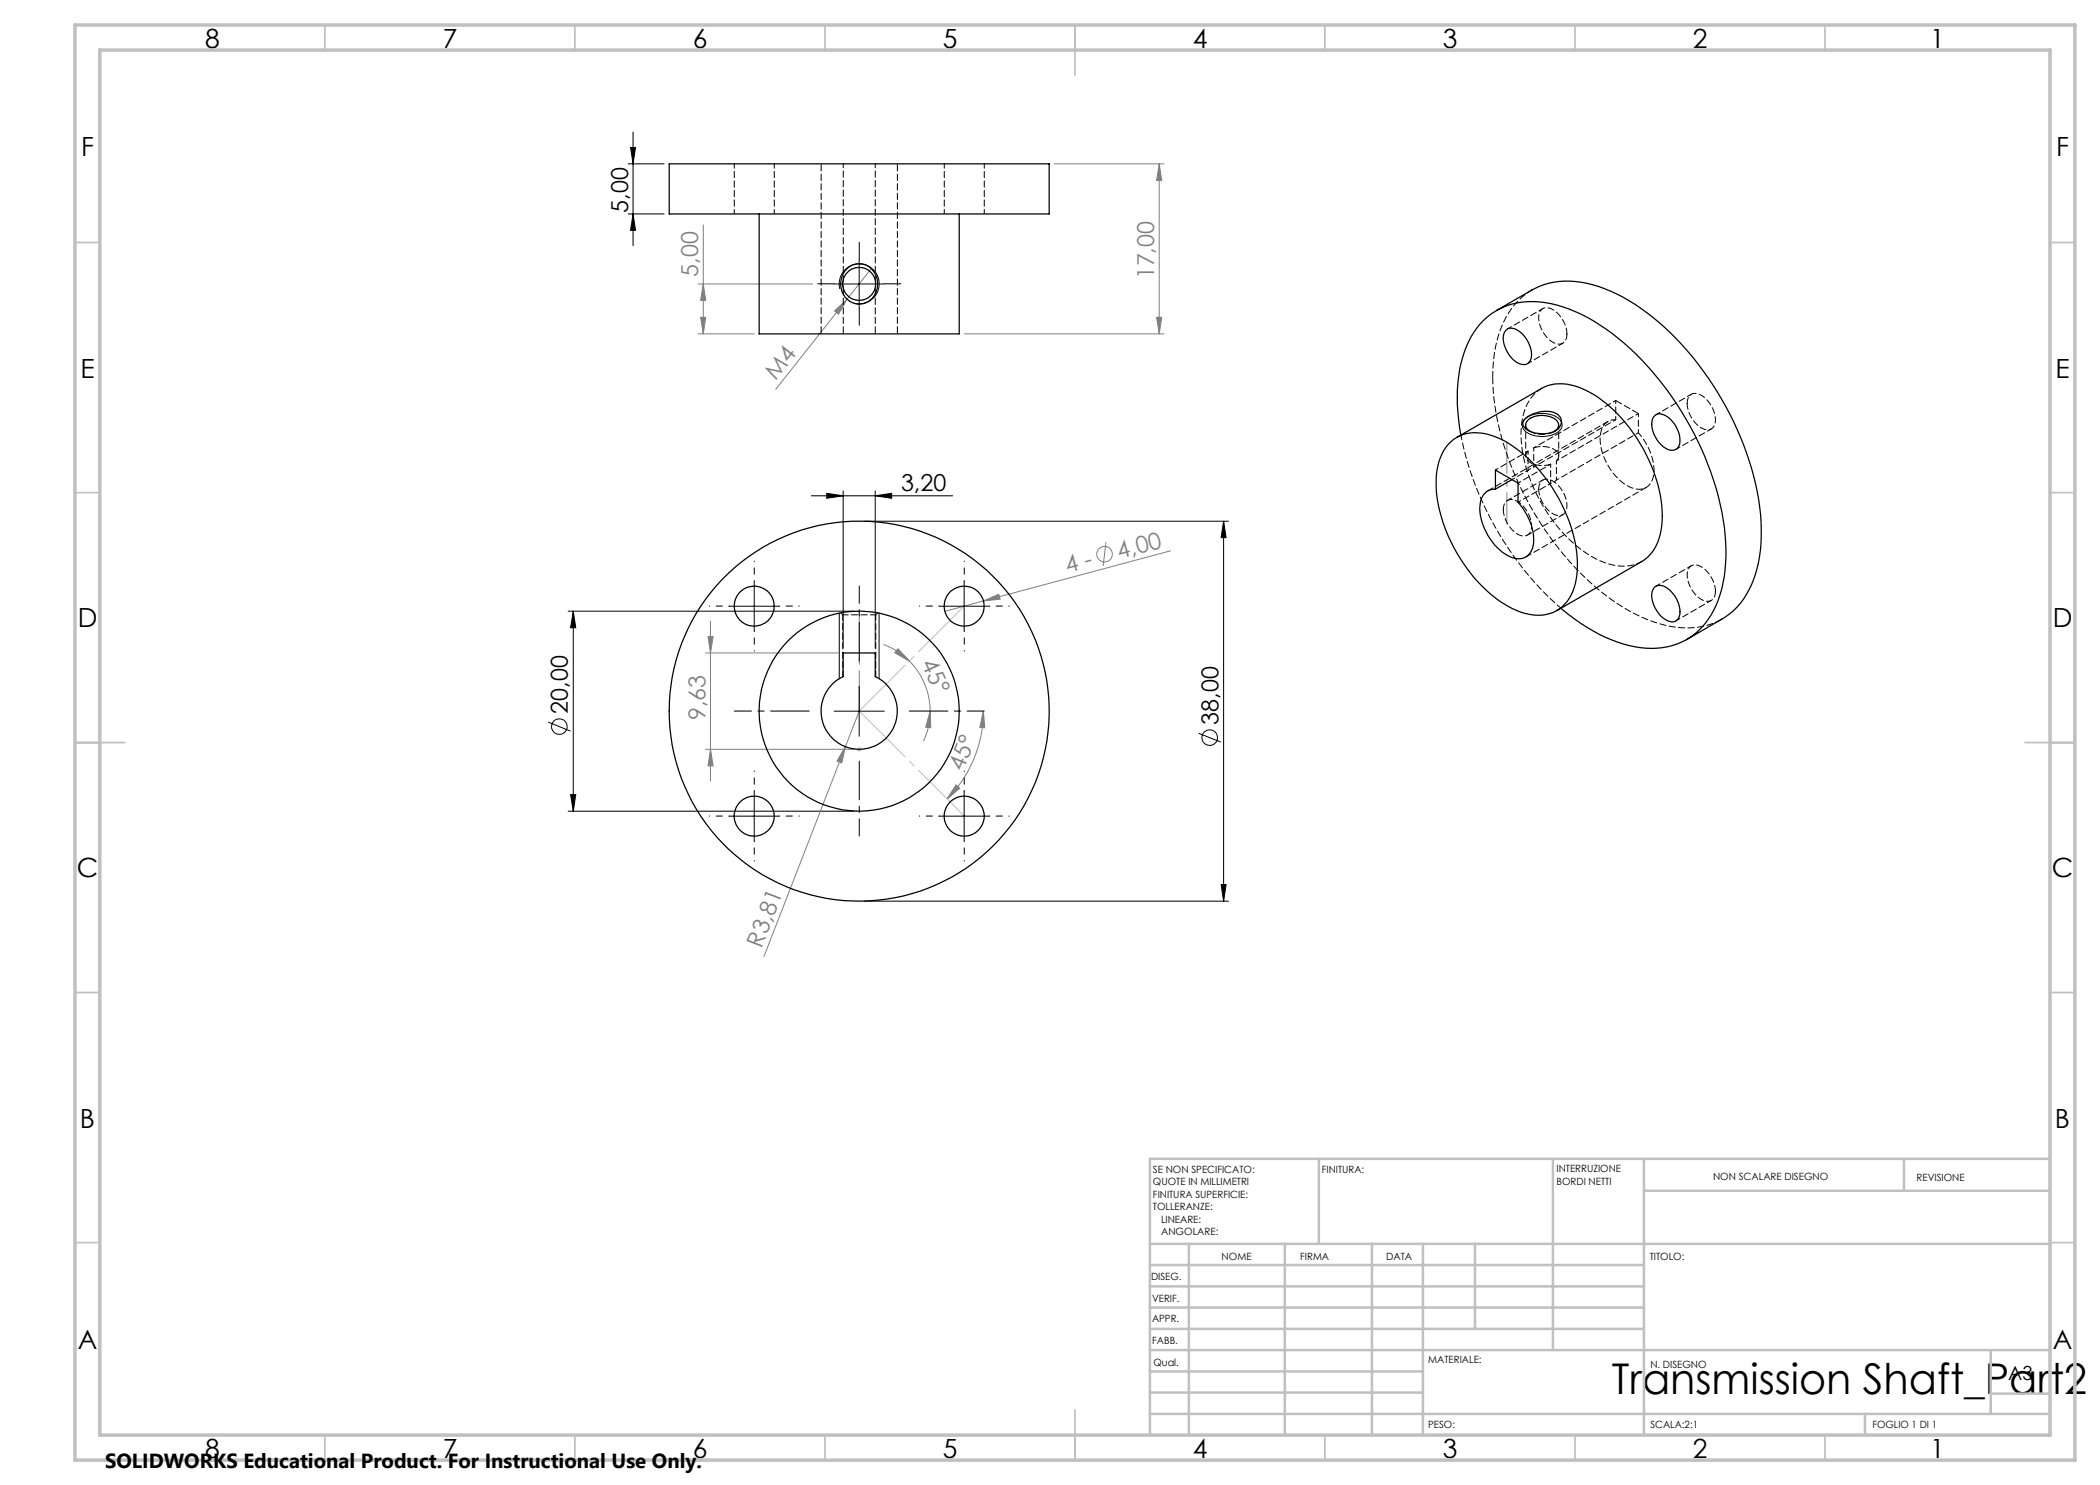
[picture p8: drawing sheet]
<svg xmlns="http://www.w3.org/2000/svg" width="420mm" height="297mm" viewBox="0 0 420 297" stroke-linecap="round" stroke-linejoin="round" font-family="sans-serif">
<g fill="none" stroke="#000" stroke-width=".2">
<path d="M125.6 32.8h7.2M126.1 29.5h1l-.5 3.3zM126.6 26.4v22.7M125.6 42.8h7.2M126.6 42.8l.5 3.3h-1zM166.8 56.8h10M168 57.8a4 4 0 0 1 3.4-5 4 4 0 0 1 4.4 4.3 4 4 0 0 1-5 3.5M171.8 51.8v10M162.3 99.2h28.2M165.3 98.7l3.3 .5-3.3 .5zM168.6 98.2v31.4M175 99.2l3.3-.5v1z"/>
<path d="M175 98.2v31.4M305 83.7a5.7 5.7 0 0 1 7.1 .3 1.73 1.73 0 0 1-1.1 2.7 5.8 5.8 0 0 1-6.2-.7 1.55 1.55 0 0 1 .2-2.3zM150.8 116.2v10M172.8 104.2h72.9M192.8 116.2v10M244.7 104.2v76M244.7 104.2l.5 3.3h-1zM113.6 122.2h57.3M114.7 122.2v40M114.7 122.2l.4 3.4h-1zM145.8 121.2h10M167.9 122.6v13.1"/>
<path d="M171.8 137.2v10M175.8 122.6v13.1M187.9 121.2h9.9M109.6 144.4l4.5 1.8M114.1 158.9h1l-.4 3.3zM150.8 158.2v10M166.8 142.2h10M192.8 158.2v10M239.7 146.6l4.5 1.8M113.6 162.2h57.3M145.8 163.2h10M187.9 163.2h9.9"/>
<path d="M244.2 176.9h1l-.5 3.3zM172.8 180.2h72.9"/>
<circle cx="111.9" cy="145.3" r="1.55"/>
<circle cx="241.9" cy="147.5" r="1.56"/>
</g>
<g fill="none" stroke="#808080" stroke-width=".2">
<path d="M210.8 32.8h22M231.8 32.8v34M231.8 32.8l.5 3.3h-1zM139.6 56.8h22.9M140.7 56.8l.4 3.3h-1zM140.7 45v21.8M174.3 53.7l-19.1 24.2M139.6 66.8h11.2M140.1 63.5h1l-.4 3.3zM166.9 62.2l2.5-2.3-1.7 2.9zM192.8 66.8h40M231.3 63.5h1l-.5 3.3z"/>
<path d="M221.2 108.5l-.6 4.7M234.1 110.2l-37.4 10M141.1 130.6h26.5M141.6 127.3h1l-.5 3.3zM142.1 124.2v32M176.7 128.9a13.3 13.3 0 0 1 5.2 3.3M179.6 129.7l2.3 2.5-2.9-1.6zM181.9 132.2a14.2 14.2 0 0 1 4.1 10M196.7 120.2l3-1.4 .3 1zM196.7 120.2l-7.7 2.1M141.1 149.9h29.8M142.1 149.9l.5 3.3h-1z"/>
<path d="M169.1 149.3l-.8 3.3-.9-.4zM169.1 149.3l-16.3 42M171.8 142.2l-2.7 7.1M186 142.2l.2 3.4-1.1-.2zM186 142.2a14.2 14.2 0 0 1-1.3 6M191.2 157l.7 .7-2.5 2.1zM196.7 142.2l.3 3.4-1-.1zM196.7 142.2a25 25 0 0 1-7.3 17.6"/>
<circle cx="220.9" cy="110.9" r="1.56"/>
</g>
<path d="M171.3 149.9h1M171.5 149.5l.7 .7M171.8 149.4v1M172.2 149.5l-.7 .7" fill="none" stroke="#c0c0c0" stroke-width=".2"/>
<path d="M171.9 142.2l21 21M171.9 142.2l21-21" fill="none" stroke="#c0c0c0" stroke-width=".2" stroke-dasharray="15.2 1.3 1.3 1.3" stroke-dashoffset="2.3"/>
<g fill="none" stroke="#c0c0c0" stroke-width=".35">
<path d="M65 5v5M115 5v5M165 5v5M215 5v10M265 5v5M315 5v5M365 5v5M15 48.5h5M410 48.5h5M15 98.5h5M410 98.5h5M15 148.5h10"/>
<path d="M405 148.5h10M15 198.5h5M410 198.5h5M15 248.5h5M410 248.5h5M65 287v5M115 287v5M165 287v5M215 282v10M265 287v5M315 287v5M365 287v5"/>
</g>
<g fill="none" stroke="#c0c0c0" stroke-width=".5">
<path d="M263.8 231.8v17M310.6 231.8v38.2M328.8 231.8v55.2M328.8 238.2h81.2M380.8 231.8v6.4M410 231.8h-180v55.2M230 248.8h180M230 257.3h98.8M230 253h98.8M237.8 248.8v38.2M257 248.8v38.2M274.4 248.8v38.2"/>
<path d="M284.6 248.8v38.2M295 248.8v17M230 265.8h98.8M230 261.5h98.8M230 278.5h54.6M230 274.3h54.6M230 270h180M398.1 270v12.8M398.1 278.7h11.9M230 282.8h180M373 282.8v4.2"/>
</g>
<path d="M15 5h400v287h-400zM20 10h390v277h-390z" fill="none" stroke="#c0c0c0" stroke-width=".7"/>
<path d="M171.9 122.2v20" fill="none" stroke="#808080" stroke-width=".2" stroke-dasharray="15.2 1.3 1.3 1.3" stroke-dashoffset="7.1"/>
<path d="M301.4 88.4v16.4" fill="none" stroke="#808080" stroke-width=".2" stroke-dasharray="15.2 1.3 1.3 1.3" stroke-dashoffset="9"/>
<path d="M166.9 56.8h-3.3M171.9 51.8v-3.3M176.9 56.8h3.3M171.9 61.8v3.3" fill="none" stroke="#000" stroke-width=".2" stroke-dasharray="15.2 1.3 1.3 1.3"/>
<path d="M171.9 132.2v-15M161.9 142.2h-15M171.9 152.2v15M181.9 142.2h15" fill="none" stroke="#000" stroke-width=".2" stroke-dasharray="15.2 1.3 1.3 1.3" stroke-dashoffset="7.5"/>
<g fill="none" stroke="#000" stroke-width=".2" stroke-dasharray="15.2 1.3 1.3 1.3" stroke-dashoffset="15.1">
<path d="M150.9 116.2v-4M192.9 116.2v-4M145.9 121.2h-4M150.9 126.2v4M155.9 121.2h4M187.9 121.2h-4M192.9 126.2v4M197.9 121.2h4M150.9 158.2v-4M192.9 158.2v-4M145.9 163.2h-4M150.9 168.2v4"/>
<path d="M155.9 163.2h4M187.9 163.2h-4M192.9 168.2v4M197.9 163.2h4"/>
</g>
<g fill="#808080">
<path d="M186 142.2l.2 3.4-1.1-.2zM179.6 129.7l2.3 2.5-2.9-1.6z"/>
<path d="M191.2 157l.7 .7-2.5 2.1zM196.7 142.2l.3 3.4-1-.1z"/>
<path d="M142.1 149.9l.5 3.3h-1zM141.6 127.3h1l-.5 3.3z"/>
</g>
<g fill="#000">
<path d="M165.3 98.7l3.3 .5-3.3 .5zM175 99.2l3.3-.5v1z"/>
<path d="M114.1 158.9h1l-.4 3.3zM114.7 122.2l.4 3.4h-1zM244.2 176.9h1l-.5 3.3zM244.7 104.2l.5 3.3h-1zM126.6 42.8l.5 3.3h-1zM126.1 29.5h1l-.5 3.3z"/>
</g>
<g fill="#808080">
<path d="M196.7 120.2l3-1.4 .3 1z"/>
<path d="M166.9 62.2l2.5-2.3-1.7 2.9z"/>
<path d="M169.1 149.3l-.8 3.3-.9-.4z"/>
<path d="M231.3 63.5h1l-.5 3.3zM231.8 32.8l.5 3.3h-1z"/>
<path d="M140.7 56.8l.4 3.3h-1zM140.1 63.5h1l-.4 3.3z"/>
</g>
<g fill="none" stroke="#000" stroke-width=".25">
<path d="M133.8 32.8h76v10h-76zM151.8 42.8v24h40v-24M169.4 53.7a3.6 3.6 0 0 1 6 1.9 3.9 3.9 0 0 1-.9 4 3.9 3.9 0 0 1-4 .9 4.2 4.2 0 0 1-1.1-6.8zM299.3 62.1l7.1-4.1a16 16 0 0 1 13.3-.7 41.8 41.8 0 0 1 17.7 12.8 61.5 61.5 0 0 1 14.7 32.7 26.9 26.9 0 0 1-2.8 16.1 13.2 13.2 0 0 1-4.9 4.9l-7.1 4.1M301.2 66a2.06 2.06 0 0 1 2.8 .4 6 6 0 0 1 2.2 5.4 1.64 1.64 0 0 1-2.6 .8 6.1 6.1 0 0 1-2.9-5.6zM289.6 88.9a7.6 7.6 0 0 1 8.5-1.9 23.2 23.2 0 0 1 10.9 8.5 29.6 29.6 0 0 1 6.5 18.4 9.8 9.8 0 0 1-3.8 8 9.3 9.3 0 0 1-9.3-.2 29.9 29.9 0 0 1-13.7-16.9 21.1 21.1 0 0 1-.9-12.4l.9-2.2zM291.4 87.5l16.9-9.8a9.6 9.6 0 0 1 9.4 .6 29.9 29.9 0 0 1 12.6 14.9 21.9 21.9 0 0 1 1.5 14.6 7.9 7.9 0 0 1-3.5 4.5l-16.9 9.8M292.2 87a31.9 31.9 0 0 1 1-17.5 13.9 13.9 0 0 1 15.9-9 31 31 0 0 1 14.4 7 61.9 61.9 0 0 1 21.4 37.9 29.4 29.4 0 0 1-2.1 16.6 13.8 13.8 0 0 1-15.8 7.4 32.2 32.2 0 0 1-14.8-7.8M299.1 94l4.5 2.6v3.8a10.6 10.6 0 0 1 2.9 9.2 3.1 3.1 0 0 1-4.9 1.6 11.4 11.4 0 0 1-5.6-10.2 3.1 3.1 0 0 1 3.1-3.2zM302.4 95.9l-3.3 1.9M304.9 83.9a5.8 5.8 0 0 1 6.7-1 1.95 1.95 0 0 1-.7 3.4 5.7 5.7 0 0 1-6.1-.9 1.06 1.06 0 0 1 .1-1.5zM305.9 86.2a1.39 1.39 0 0 1-.8-1.3 1.39 1.39 0 0 1 1-1.3 4.7 4.7 0 0 1 5.4 .7 1.44 1.44 0 0 1-.7 2.1"/>
<path d="M330.8 83.3a1.86 1.86 0 0 1 2.7 .1 5.9 5.9 0 0 1 2.3 5.7 1.7 1.7 0 0 1-2.7 .5 5.6 5.6 0 0 1-2.5-6zM330.9 117.5a2.1 2.1 0 0 1 2.8 .3 5.7 5.7 0 0 1 2.1 5.7 1.65 1.65 0 0 1-2.5 .5 5.7 5.7 0 0 1-2.8-5.9zM168.6 130.6h6.4v4.7a7.6 7.6 0 0 1 2.8 11.7 7.6 7.6 0 0 1-11.9 0 7.6 7.6 0 0 1 2.7-11.7z"/>
<circle cx="171.8" cy="56.8" r="3.3"/>
<circle cx="150.8" cy="121.2" r="4"/>
<circle cx="192.8" cy="121.2" r="4"/>
<circle cx="171.8" cy="142.2" r="38"/>
<circle cx="171.8" cy="142.2" r="20"/>
<circle cx="150.8" cy="163.2" r="4"/>
<circle cx="192.9" cy="163.2" r="4"/>
</g>
<path d="M298.5 75.4a22.3 22.3 0 0 1 4.6-14.6 13.1 13.1 0 0 1 3.3-2.8M308.3 77.7a9.2 9.2 0 0 0-4 7.6 29.1 29.1 0 0 0 6 18.4 23.1 23.1 0 0 0 11.7 9.2 8.2 8.2 0 0 0 6.3-.6M168.6 123h6.6M168.6 123v12.3M175.2 135.3v-12.3" fill="none" stroke="#000" stroke-width=".2" stroke-dasharray="1.3 .6" stroke-dashoffset=".2"/>
<path d="M305.6 86l.5 .3M305.9 86.2a5.1 5.1 0 0 0 4.9 .1M306.8 89.6a4.7 4.7 0 0 1 4.7 .9 1.23 1.23 0 0 1-.2 1.7M310.1 92.8a4.7 4.7 0 0 1-4.7-.9 1.23 1.23 0 0 1 .2-1.7M310.8 86.3l.3-.1M168.2 122.6l.4 .4M175.2 123l.4-.4" fill="none" stroke="#000" stroke-width=".2" stroke-dasharray="1.3 .6"/>
<path d="M168.7 32.8v23.2M175.1 32.8v23.2" fill="none" stroke="#000" stroke-width=".2" stroke-dasharray="1.3 .6" stroke-dashoffset=".5"/>
<path d="M164.2 32.8v34M168.7 57.6v9.2M175.1 57.6v9.2M179.5 66.8v-34" fill="none" stroke="#000" stroke-width=".2" stroke-dasharray="1.3 .6" stroke-dashoffset="-.2"/>
<path d="M168.7 57.6v-1.6" fill="none" stroke="#000" stroke-width=".2" stroke-dasharray="1.3 .6" stroke-dashoffset=".8"/>
<g fill="none" stroke="#000" stroke-width=".2" stroke-dasharray="1.3 .6" stroke-dashoffset=".4">
<path d="M146.9 32.8v10M188.9 32.8v10M154.9 42.8v-10M196.9 42.8v-10M305.5 72.7l7.1-4.1M308.6 61.7l-7.1 4.1M338.3 78.9l-7.1 4M305.1 85v6.2M308.6 96l-7.1 4.1M311.7 91.2v-6.2M335.2 89.9l7.1-4.1M305.5 107l7.1-4.1"/>
<path d="M338.3 113.2l-7.1 4M335.2 124.2l7.1-4.1"/>
</g>
<path d="M323.2 83.9a3 3 0 0 0-3.1 3.2 11.5 11.5 0 0 0 6.1 10.4 3.1 3.1 0 0 0 4.6-2.9 11.6 11.6 0 0 0-3.1-8M312.2 121.6a62.5 62.5 0 0 1-20-34.6" fill="none" stroke="#000" stroke-width=".2" stroke-dasharray="1.3 .6" stroke-dashoffset=".3"/>
<path d="M327.7 82.7l-4.5-2.6M344.4 123.8a15.6 15.6 0 0 1-12.7 .9 40.3 40.3 0 0 1-17.7-12.4 61.7 61.7 0 0 1-15.2-32.6l-.3-4.3" fill="none" stroke="#000" stroke-width=".2" stroke-dasharray="1.3 .6" stroke-dashoffset="-.1"/>
<path d="M313.4 66.8a1.71 1.71 0 0 1-.8 1.8 1.71 1.71 0 0 1-1.9-.1 5.8 5.8 0 0 1-2.8-6 1.68 1.68 0 0 1 2.8-.5 6.3 6.3 0 0 1 2.7 4.8M307.7 97.8a1.71 1.71 0 0 1 .8-1.8 1.71 1.71 0 0 1 2 .2 5.8 5.8 0 0 1 2.7 5.9 1.68 1.68 0 0 1-2.7 .6 6.3 6.3 0 0 1-2.8-4.9M321.6 84.3l-24 13.9M337.4 80.7a1.71 1.71 0 0 1 .8-1.8 1.71 1.71 0 0 1 2 .1 5.8 5.8 0 0 1 2.7 6 1.68 1.68 0 0 1-2.7 .5 6.3 6.3 0 0 1-2.8-4.8M300.7 101.9a1.71 1.71 0 0 1 .7-1.8 1.71 1.71 0 0 1 2 .1 5.8 5.8 0 0 1 2.8 6 1.68 1.68 0 0 1-2.8 .6 6.3 6.3 0 0 1-2.7-4.9M305.2 111.4l24-13.9M343.1 118.3a1.71 1.71 0 0 1-.8 1.7 1.71 1.71 0 0 1-1.9-.1 5.8 5.8 0 0 1-2.8-5.9 1.68 1.68 0 0 1 2.8-.6 6.3 6.3 0 0 1 2.7 4.9" fill="none" stroke="#000" stroke-width=".2" stroke-dasharray="1.3 .6" stroke-dashoffset=".1"/>
<path d="M305.6 90.2v3.9M306.8 93.4v-3.8M310.1 96.7v-3.9M311.3 92.2v3.8M323.2 80.1v3.8M327.7 86.6v-3.9" fill="none" stroke="#000" stroke-width=".2" stroke-dasharray="1.3 .6" stroke-dashoffset=".6"/>
<path d="M305.6 94.1l1.2-.7M305.6 94.1l-3.2 1.8M305.6 90.2l-6.5 3.8M310.1 92.8l-6.5 3.8M311.3 96l-.4 .4-.8 .3M311.3 96l16.4-9.4M323.2 83.9l-16.5 9.5M323.2 80.1l-16.5 9.5M327.7 82.7l-16.4 9.5M303.6 100.4l6.5-3.7" fill="none" stroke="#000" stroke-width=".2" stroke-dasharray="1.3 .6" stroke-dashoffset=".7"/>
<text font-size="8.5" x="322.4" y="278.7">Transmission Shaft_Part2</text>
<g font-size="5.3">
<text x="41" y="9.5">8</text>
<text x="88.5" y="9.5">7</text>
<text x="138.5" y="9.5">6</text>
<text x="188.5" y="9.5">5</text>
<text x="238.5" y="9.5">4</text>
<text x="288.5" y="9.5">3</text>
<text x="338.5" y="9.5">2</text>
<text x="386" y="9.5">1</text>
<text x="16.2" y="31.3">F</text>
<text x="411.2" y="31.3">F</text>
<text x="16.1" y="75.5">E</text>
<text x="411.1" y="75.5">E</text>
<text x="15.5" y="125.5">D</text>
<text x="410.5" y="125.5">D</text>
<text x="15.4" y="175.5">C</text>
<text x="410.4" y="175.5">C</text>
<text x="16" y="225.5">B</text>
<text x="411" y="225.5">B</text>
<text x="15.5" y="269.8">A</text>
<text x="410.5" y="269.8">A</text>
<text x="41" y="291.5">8</text>
<text x="88.5" y="291.5">7</text>
<text x="138.5" y="291.5">6</text>
<text x="188.5" y="291.5">5</text>
<text x="238.5" y="291.5">4</text>
<text x="288.5" y="291.5">3</text>
<text x="338.5" y="291.5">2</text>
<text x="386" y="291.5">1</text>
</g>
<g font-size="4.7">
<text x="125.6" y="42.5" transform="rotate(-90 125.6 42.5)">5,00</text>
<text x="180.2" y="98.1">3,20</text>
<text x="113.6" y="142.7" transform="rotate(-90 113.6 142.7)">20,00</text>
<text x="243.7" y="144.9" transform="rotate(-90 243.7 144.9)">38,00</text>
</g>
<g font-size="4.7" fill="#808080">
<text x="139.6" y="55.3" transform="rotate(-90 139.6 55.3)">5,00</text>
<text x="230.8" y="55.9" transform="rotate(-90 230.8 55.9)">17,00</text>
<text x="155.2" y="76.2" transform="rotate(-52 155.2 76.2)">M4</text>
<text x="223.9" y="111.8" transform="rotate(-15 223.9 111.8)">4,00</text>
<text x="213.5" y="114.6" transform="rotate(-15 213.5 114.6)">4 -</text>
<text x="184.2" y="132.7" transform="rotate(65 184.2 132.7)">45°</text>
<text x="141.1" y="144.1" transform="rotate(-90 141.1 144.1)">9,63</text>
<text x="192.6" y="154.5" transform="rotate(-68 192.6 154.5)">45°</text>
<text x="152.3" y="189.7" transform="rotate(-69 152.3 189.7)">R3,81</text>
</g>
<text font-size="4.1" x="21" y="293.7">SOLIDWORKS Educational Product. For Instructional Use Only.</text>
<text font-size="3.9" x="401.6" y="276">A3</text>
<g font-size="2">
<text x="230.6" y="234.6">SE NON SPECIFICATO:</text>
<text x="230.6" y="237.1">QUOTE IN MILLIMETRI</text>
<text x="230.6" y="239.6">FINITURA SUPERFICIE:</text>
<text x="264.4" y="234.6">FINITURA:</text>
<text x="311.3" y="234.5">INTERRUZIONE</text>
<text x="311.3" y="237">BORDI NETTI</text>
<text x="342.6" y="236">NON SCALARE DISEGNO</text>
<text x="383.3" y="236.2">REVISIONE</text>
<text x="230.6" y="242.1">TOLLERANZE:</text>
<text x="232.2" y="244.6">LINEARE:</text>
<text x="232.2" y="247.1">ANGOLARE:</text>
<text x="244.3" y="252">NOME</text>
<text x="260" y="251.9">FIRMA</text>
<text x="277.2" y="251.9">DATA</text>
<text x="330" y="251.9">TITOLO:</text>
<text x="230.2" y="256.1">DISEG.</text>
<text x="230.4" y="260.3">VERIF.</text>
<text x="230.4" y="264.4">APPR.</text>
<text x="230.5" y="268.8">FABB.</text>
<text x="230.7" y="273.1">Qual.</text>
<text x="285.7" y="272.5">MATERIALE:</text>
<text x="330.1" y="273.6">N. DISEGNO</text>
<text x="285.6" y="285.5">PESO:</text>
<text x="330.1" y="285.6">SCALA:2:1</text>
<text x="374.5" y="285.6">FOGLIO 1 DI 1</text>
</g>
</svg>
